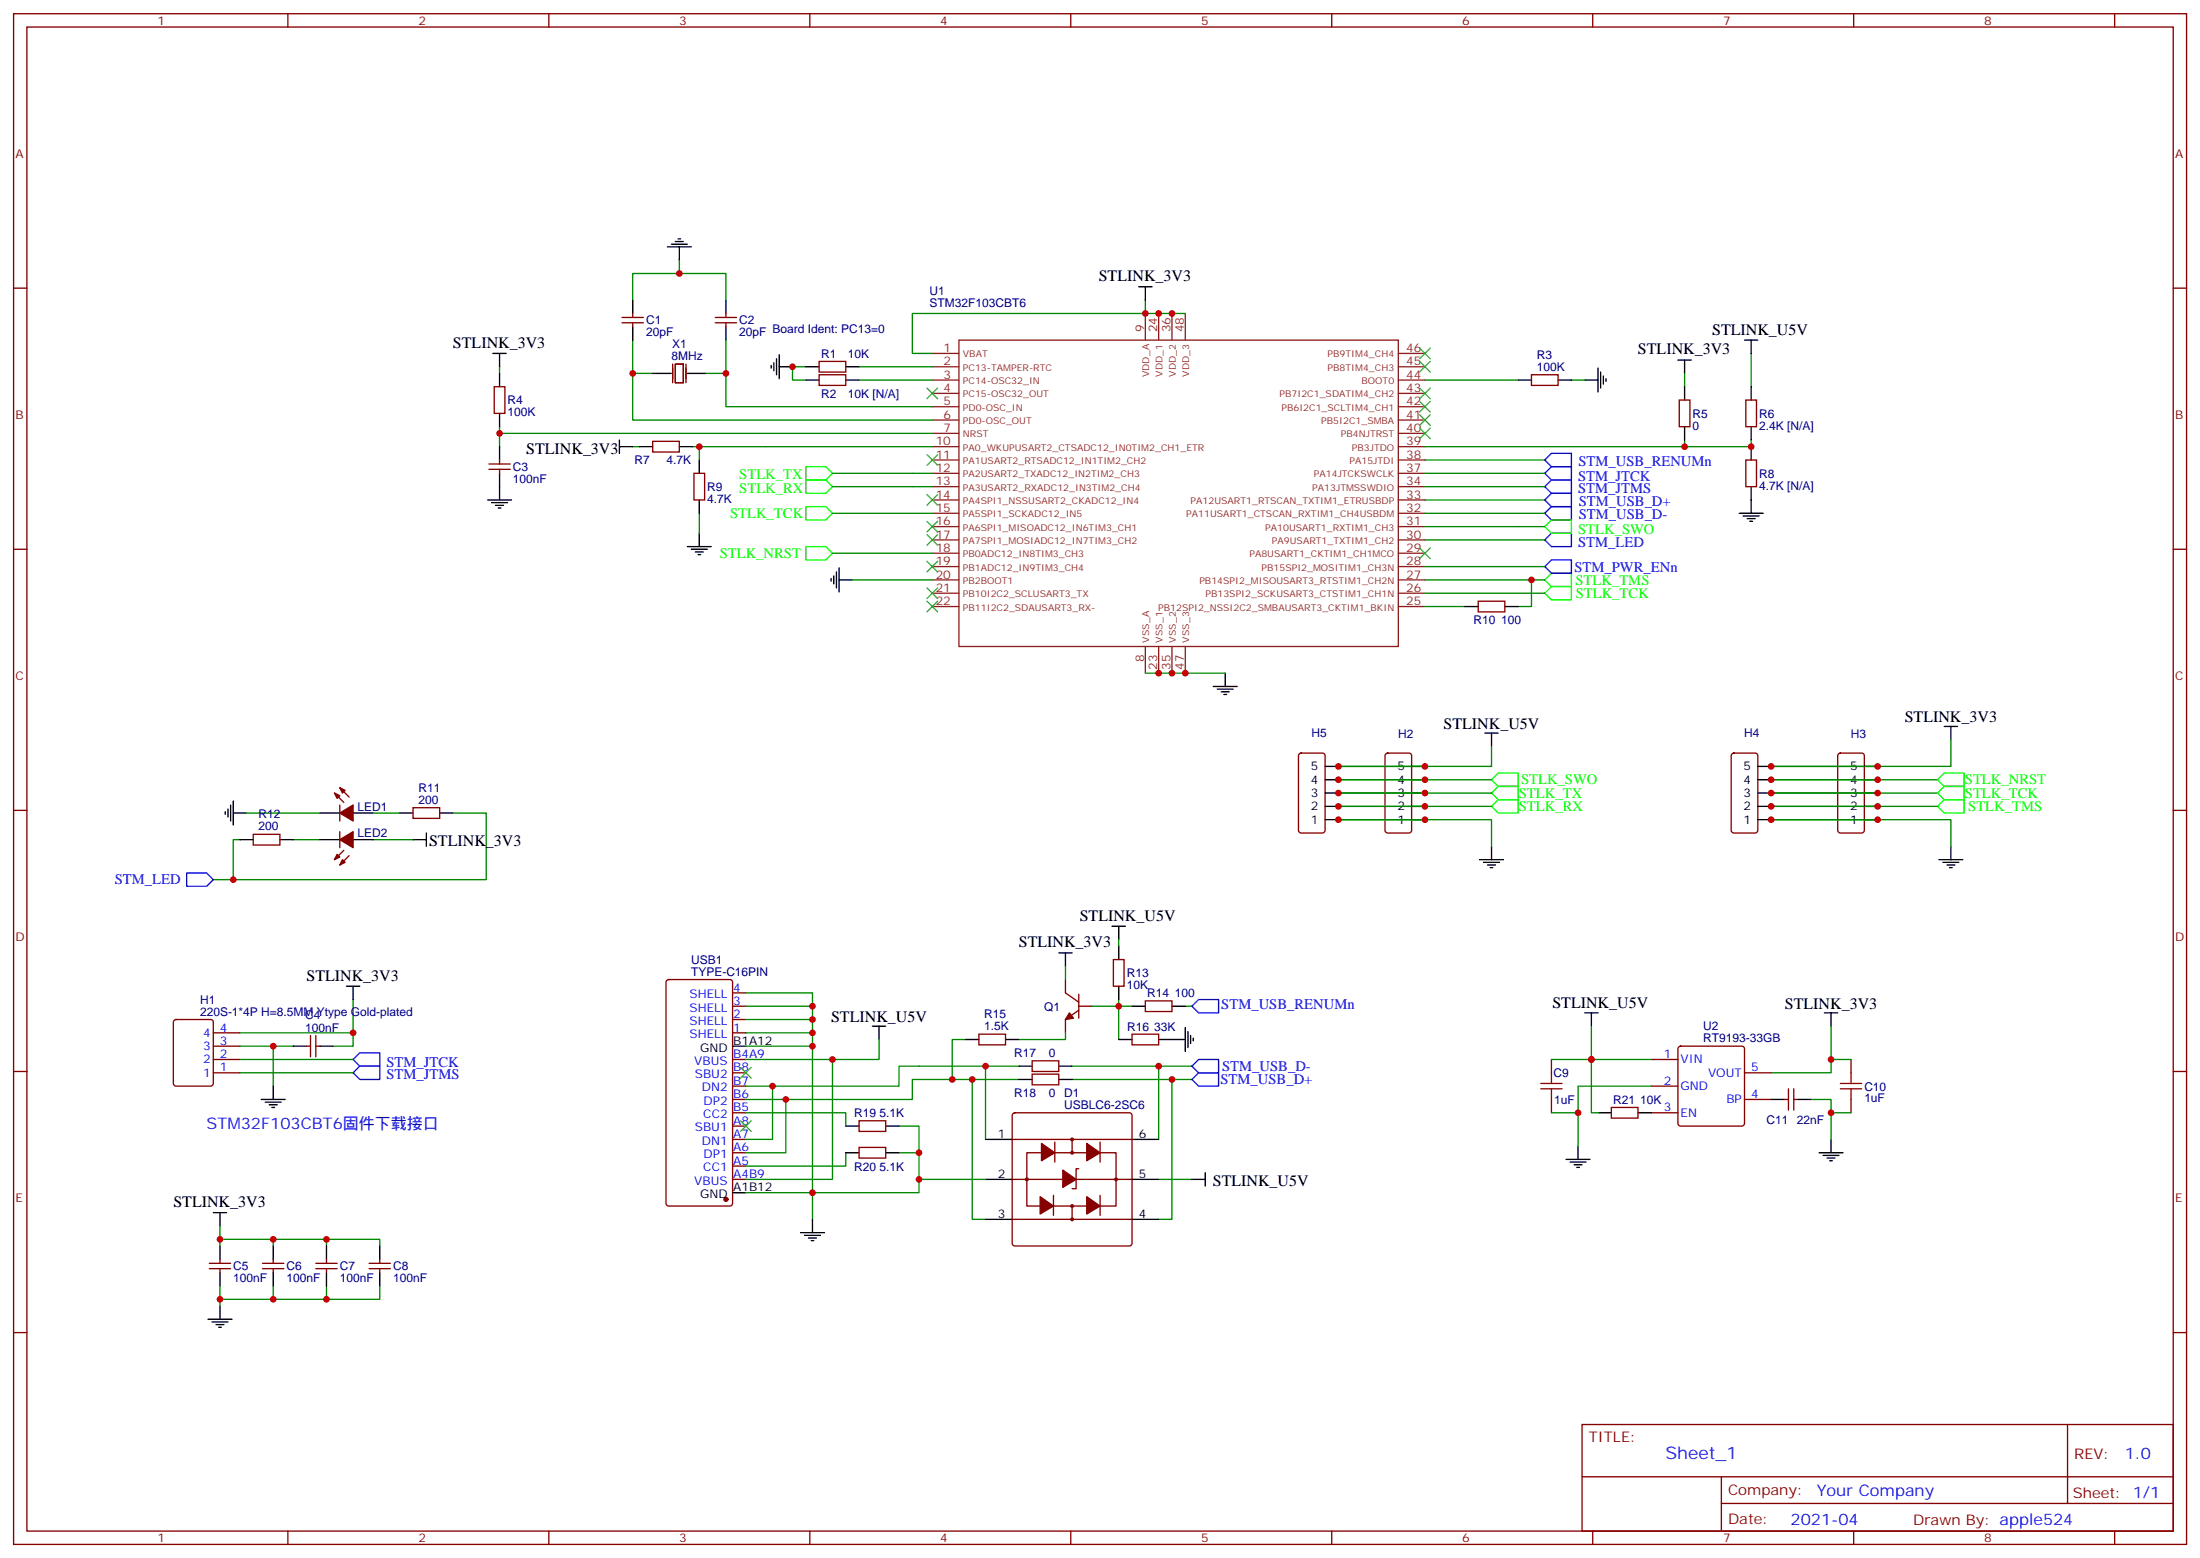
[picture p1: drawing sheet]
<svg xmlns="http://www.w3.org/2000/svg" width="583mm" height="413mm" viewBox="0 0 583 413" stroke-linecap="round" stroke-linejoin="round" font-family="sans-serif">
<g fill="none" stroke="#870000" stroke-width=".35">
<path d="M3.6 3.6h575.7v405.4h-575.7zM7.1 7.2h568.7v398.2h-568.7zM76.3 3.6v3.6M145.4 3.6v3.6M214.6 3.6v3.6M283.7 3.6v3.6M352.8 3.6v3.6M422 3.6v3.6M491.1 3.6v3.6M560.3 3.6v3.6M3.6 76.3h3.5M575.8 76.3h3.5"/>
<path d="M3.6 145.5h3.5M575.8 145.5h3.5M3.6 214.6h3.5M575.8 214.6h3.5M3.6 283.7h3.5M575.8 283.7h3.5M3.6 352.9h3.5M575.8 352.9h3.5M419.2 377.2h156.6v28.2h-156.6zM547.8 377.2v20.9M419.2 391.1h156.5M456.1 398.1h119.6"/>
<path d="M456.1 391.1v14.1M76.3 405.4v3.6M145.4 405.4v3.6M214.6 405.4v3.6M283.7 405.4v3.6M352.8 405.4v3.6M422 405.4v3.6M491.1 405.4v3.6M560.3 405.4v3.6"/>
</g>
<g fill="none" stroke="#008700" stroke-width=".35">
<path d="M167.6 79.5v-7.1h24.7v7.1M180 68.9v3.5M303.5 79.5v3.5M132.4 97.1v1.8M167.6 90.1v21.1h79.4M167.6 98.9h5.3M187 98.9h5.3M192.3 90.1v17.6h54.7M213.5 97.1h-3.5v3.5h3.5M227.6 97.1h19.4M314 83h-72.3v10.6h5.3M464 93.6v8.8"/>
<path d="M132.4 113v5.3M132.4 114.8h114.6M167.6 118.3h1.8M183.5 118.3h1.8M227.6 100.6h19.4M247 118.3h-61.7v3.5M377.5 100.6h24.7M416.3 100.6h3.6M446.3 116.5v1.8h-68.8M464 116.5v1.8h-17.7M185.3 135.9v5.3M220.6 125.3h26.4"/>
<path d="M220.6 128.9h26.4M220.6 135.9h26.4M377.5 139.5h31.8M377.5 121.8h31.8M377.5 125.3h31.8M377.5 135.9h31.8M377.5 132.4h31.8M377.5 128.9h31.8M220.6 146.5h26.4M225.8 153.6h21.2M377.5 143h31.8M377.5 153.6h31.8"/>
<path d="M377.5 157.1h31.8M377.5 150h31.8M405.8 153.6v7h-3.6M303.5 178.3h21.1M377.5 160.6h10.6M65.3 215.3h19.4M98.8 215.3h7.1M120 215.3h8.8v17.6h-67v-10.5h1.8M56.5 232.9h5.3M77.7 222.4h7M98.8 222.4h10.6M63.6 277h14.1"/>
<path d="M72.4 277v10.6M93.6 264.7v8.8h-30M93.6 273.5v3.5h-5.3M63.6 280.6h30M63.6 284.1h30M257.6 285.9v37h3.5M261.1 282.3v19.4M284.1 285.9h31.7M284.1 282.3h31.7M307 282.3v19.4M310.5 285.9v37h-3.5M307 312.3h8.8"/>
<path d="M58.3 324.7v3.5h14.1v1.8M58.3 328.2v1.8M72.4 328.2h28.2v1.8M86.5 328.2v1.8M58.3 340.5v3.6h42.3v-3.6M58.3 344.1v1.7M72.4 340.5v3.6M86.5 340.5v3.6"/>
</g>
<g fill="none" stroke="#000" stroke-width=".35">
<path d="M176.8 65.4h6.4M177.9 64.7h4.2M178.9 64h2.1M179.6 63.3h.7M180 65.4v3.5M301.7 76h3.5M303.5 76v3.5M130.6 93.6h3.5M132.4 93.6v3.5M204.3 96.8v.7M205 96.1v2.1M205.7 95v4.2"/>
<path d="M206.4 97.1h3.6M206.4 93.9v6.4M423.4 97.5v6.3M424.1 98.5v4.3M424.8 99.6v2.1M444.6 95.4h3.5M446.3 95.4v3.5M164.1 118.3h3.5M164.1 116.5v3.6M419.9 100.6h3.5M425.5 100.3v.7M129.2 132.4h6.3"/>
<path d="M130.2 133.1h4.3M131.3 133.8h2.1M132 134.5h.7M132.4 128.9v3.5M460.8 135.9h6.3M461.9 136.6h4.2M462.9 137.3h2.1M463.6 138h.7M464 132.4v3.5M182.1 144.7h6.4M183.2 145.5h4.2M184.2 146.2h2.1"/>
<path d="M184.9 146.9h.7M185.3 141.2v3.5M220.2 153.2v.7M220.9 152.5v2.1M221.6 151.4v4.3M222.3 153.6h3.5M222.3 150.4v6.3M324.6 178.3v3.5M321.5 181.8h6.3M322.5 182.5h4.2M323.6 183.2h2.1M324.3 183.9h.7"/>
<path d="M59.7 214.9v.8M60.4 214.2v2.2M61.1 213.2v4.2M61.8 215.3h3.5M61.8 212.1v6.4M109.4 222.4h3.6M113 220.6v3.5M91.8 261.2h3.5M93.6 261.2v3.5M69.2 291.1h6.4M70.3 291.9h4.2M71.3 292.6h2.1"/>
<path d="M72 293.3h.7M72.4 287.6v3.5M315.8 312.3h3.5M319.3 310.6v3.5M56.5 321.1h3.5M58.3 321.1v3.6M55.1 349.4h6.4M56.2 350.1h4.2M57.2 350.8h2.1M57.9 351.5h.7M58.3 345.8v3.6"/>
</g>
<path d="M409.3 121.8l1.8-1.7h5.2v3.5h-5.2zM409.3 125.3l1.8-1.7h5.2v3.5h-5.2zM409.3 132.4l1.8-1.8h5.2v3.6h-5.2zM409.3 135.9l1.8-1.7h5.2v3.5h-5.2zM409.3 128.9l1.8-1.8h5.2v3.5h-5.2zM409.3 143l1.8-1.8h5.2v3.5h-5.2zM409.3 150l1.8-1.7h5.2v3.5h-5.2zM49.5 231.2h5.3l1.7 1.7-1.7 1.8h-5.3zM93.6 280.6l1.7-1.8h5.3v3.5h-5.3zM95.3 282.3h5.3v3.6h-5.3l-1.7-1.8z" fill="none" stroke="#00f" stroke-width=".35"/>
<g fill="none" stroke="#8c2424" stroke-width=".35">
<path d="M247 93.6h7.1M247 97.1h7.1M254.1 90.1h116.4v81.1h-116.4zM303.5 83v7.1M307 83v7.1M310.5 83v7.1M314 83v7.1M370.5 93.6h7M370.5 97.1h7M247 100.6h7.1M247 104.2h7.1M247 107.7h7.1"/>
<path d="M247 111.2h7.1M247 114.8h7.1M247 118.3h7.1M370.5 100.6h7M370.5 104.2h7M370.5 107.7h7M370.5 111.2h7M370.5 114.8h7M370.5 118.3h7M247 121.8h7.1M247 139.5h7.1M247 125.3h7.1"/>
<path d="M247 135.9h7.1M247 128.9h7.1M247 132.4h7.1M370.5 121.8h7M370.5 139.5h7M370.5 125.3h7M370.5 135.9h7M370.5 128.9h7M370.5 132.4h7M247 153.6h7.1M247 143h7.1M247 157.1h7.1"/>
<path d="M247 146.5h7.1M247 150h7.1M370.5 153.6h7M370.5 143h7M370.5 157.1h7M370.5 146.5h7M370.5 150h7M247 160.6h7.1M303.5 171.2v7.1M307 171.2v7.1M310.5 171.2v7.1M314 171.2v7.1"/>
<path d="M370.5 160.6h7"/>
</g>
<path d="M213.5 123.6h5.3l1.8 1.7-1.8 1.8h-5.3zM213.5 127.1h5.3l1.8 1.8-1.8 1.7h-5.3zM213.5 134.2h5.3l1.8 1.7-1.8 1.8h-5.3zM409.3 139.5l1.8-1.8h5.2v3.5h-5.2zM213.5 144.7h5.3l1.8 1.8-1.8 1.8h-5.3zM409.3 157.1l1.8-1.8h5.2v3.6h-5.2zM409.3 153.6l1.8-1.8h5.2v3.5h-5.2z" fill="none" stroke="#0f0" stroke-width=".35"/>
<g fill="none" stroke="#3c3" stroke-width=".35">
<path d="M376.1 92.2l2.9 2.8M376.1 95.7l2.9 2.8M379 92.2l-2.9 2.8M379 95.7l-2.9 2.8M245.6 102.8l2.8 2.8M248.4 102.8l-2.8 2.8M376.1 102.8l2.9 2.8M376.1 106.3l2.9 2.8M376.1 109.8l2.9 2.8M376.1 113.3l2.9 2.9M379 102.8l-2.9 2.8M379 106.3l-2.9 2.8"/>
<path d="M379 109.8l-2.9 2.8M379 113.3l-2.9 2.9M245.6 120.4l2.8 2.8M245.6 131l2.8 2.8M248.4 120.4l-2.8 2.8M248.4 131l-2.8 2.8M245.6 148.6l2.8 2.8M245.6 159.2l2.8 2.8M248.4 148.6l-2.8 2.8M248.4 159.2l-2.8 2.8"/>
</g>
<path d="M268.4 294.9l.5-.2h30.3a.71 .71 0 0 1 .7 .7v33.8l-.2 .5-.5 .3h-30.3l-.5-.3-.2-.5v-33.8z" fill="#fff" stroke="#870000" stroke-width=".35"/>
<g fill="none" stroke="#000" stroke-width=".35">
<path d="M167.6 79.5v3.5M192.3 79.5v3.5M132.4 98.9v3.5M167.6 86.5v3.6M172.9 98.9h5M182.1 98.9h4.9M192.3 86.5v3.6M213.5 97.1h3.5M224.1 97.1h3.5M462.2 90.1h3.5M464 90.1v3.5M132.4 109.5v3.5"/>
<path d="M132.4 118.3v3.5M169.4 118.3h3.5M180 118.3h3.5M213.5 100.6h3.5M224.1 100.6h3.5M402.2 100.6h3.6M412.8 100.6h3.5M446.3 102.4v3.5M446.3 113v3.5M464 102.4v3.5M464 113v3.5M464 118.3v3.5"/>
<path d="M132.4 125.3v3.6M185.3 121.8v3.5M185.3 132.4v3.5M464 128.9v3.5M388.1 160.6h3.6M398.7 160.6h3.5M393.4 194.1h3.5M395.2 194.1v3.6M515.1 192.4h3.6M516.9 192.4v3.5M84.7 215.3h5.3M93.6 215.3h5.2"/>
<path d="M105.9 215.3h3.5M116.5 215.3h3.5M351.1 217.1h3.5M351.1 213.5h3.5M351.1 210h3.5M351.1 206.5h3.5M351.1 203h3.5M374 217.1h3.5M374 213.5h3.5M374 210h3.5M374 206.5h3.5M374 203h3.5"/>
<path d="M465.7 217.1h3.6M465.7 213.5h3.6M465.7 210h3.6M465.7 206.5h3.6M465.7 203h3.6M494 217.1h3.5M494 213.5h3.5M494 210h3.5M494 206.5h3.5M494 203h3.5M63.6 222.4h3.5M74.2 222.4h3.5"/>
<path d="M84.7 222.4h5.3M93.6 222.4h5.2M392 227.6h6.4M393.1 228.4h4.2M394.1 229.1h2.1M394.8 229.8h.7M395.2 224.1v3.5M513.7 227.6h6.4M514.8 228.4h4.2M515.8 229.1h2.1M516.5 229.8h.7M516.9 224.1v3.5"/>
<path d="M280.5 252.3h3.6M282.3 252.3v3.6M294.6 245.3h3.6M296.4 245.3v3.5M296.4 250.6v3.5M77.7 277h3.5M84.7 277h3.6M194.1 277h3.5M231.1 271.7h3.6M232.9 271.7v3.6M255.8 275.3h3.6M266.4 275.3h3.5"/>
<path d="M296.4 261.2v3.5M296.4 275.3h3.5M299.9 266.5h3.6M307 275.3h7M310.5 266.5h3.5M314 272.1v6.3M314.7 273.2v4.2M315.5 274.2v2.1M316.2 274.9v.7M419.9 268.2h3.5M421.6 268.2v3.5M483.4 268.2h3.5"/>
<path d="M485.1 268.2v3.5M224.1 298.2h3.5M234.7 298.2h3.5M269.9 282.3h3.6M269.9 285.9h3.6M280.5 282.3h3.6M280.5 285.9h3.6M423.4 294.7h3.5M434 294.7h3.5M469.3 291.1h3.5M476.3 291.1h3.5M194.1 315.8h3.5"/>
<path d="M224.1 305.3h3.5M234.7 305.3h3.5M261.1 301.7h7.1M261.1 312.3h7.1M299.9 301.7h7.1M299.9 312.3h7.1M414.9 307h6.4M416 307.7h4.2M417.1 308.4h2.1M417.8 309.1h.7M418.1 303.5v3.5M482 305.3h6.3"/>
<path d="M483 306h4.3M484.1 306.7h2.1M484.8 307.4h.7M485.1 301.7v3.6M58.3 330v3.5M58.3 337v3.5M72.4 330v3.5M72.4 337v3.5M86.5 330v3.5M86.5 337v3.5M100.6 330v3.5M100.6 337v3.5"/>
<path d="M212.1 326.4h6.3M213.1 327.1h4.3M214.2 327.8h2.1M214.9 328.5h.7M215.3 322.9v3.5M261.1 322.9h7.1M299.9 322.9h7.1"/>
</g>
<g fill="none" stroke="#870000" stroke-width=".35">
<path d="M164.8 85.5h5.7M164.8 84.1h5.7M167.6 83v1.1M167.6 85.5v1M178.2 96.4v5M178.9 96.4h2.1v5h-2.1zM181.8 96.4v5M189.5 85.5h5.7M189.5 84.1h5.7M192.3 83v1.1M192.3 85.5v1M217 95.7h7.1v2.8h-7.1z"/>
<path d="M217 99.2h7.1v2.9h-7.1zM405.8 99.2h7v2.9h-7zM131 102.4h2.8v7.1h-2.8zM172.9 116.9h7.1v2.8h-7.1zM444.9 105.9h2.8v7.1h-2.8zM462.6 105.9h2.8v7.1h-2.8zM129.5 124.3h5.7M129.5 122.9h5.7M132.4 121.8v1.1M132.4 124.3v1M183.9 125.3h2.8v7.1h-2.8zM462.6 121.8h2.8v7.1h-2.8z"/>
<path d="M391.7 159.2h7v2.8h-7zM344.3 199.6l.4-.2h5.7a.71 .71 0 0 1 .7 .7l-.1 20.1-.6 .4h-5.7l-.5-.2-.2-.5v-19.8zM367.2 199.6l.5-.2h5.6a.71 .71 0 0 1 .7 .7l-.1 20.1-.6 .4h-5.6l-.5-.2-.2-.5v-19.8zM458.9 199.6l.5-.2h5.6a.71 .71 0 0 1 .7 .7v20.1l-.7 .4h-5.6l-.5-.2-.2-.5v-19.8zM487.1 199.6l.5-.2h5.7a.71 .71 0 0 1 .7 .7l-.1 20.1-.6 .4h-5.7l-.5-.2-.2-.5v-19.8zM88.6 210l2.5 2.5M90 208.6l2.5 2.5M90 213.2v4.2M109.4 213.9h7.1v2.8h-7.1zM67.1 220.9h7.1v2.9h-7.1zM90 220.2v4.3M91.1 225.2l-2.5 2.4"/>
<path d="M92.5 226.6l-2.5 2.5M176.7 259.6l.5-.2h16.2a.71 .71 0 0 1 .7 .7l-.1 58.8-.6 .5h-16.2l-.5-.3-.2-.4v-58.6zM282.3 259.4v3.5l3.5 2.5M295 254.1h2.8v7.1h-2.8zM46.2 270.2l.4-.2h9.2a.71 .71 0 0 1 .7 .7l-.1 16.5-.6 .4h-9.2l-.5-.2-.2-.5v-16.2zM56.5 273.5h7.1M56.5 277h7.1M81.2 277h1.1M82.3 274.2v5.7M83.7 274.2v5.7M83.7 277h1M194.1 266.5h3.5"/>
<path d="M194.1 273.5h3.5M194.1 270h3.5M194.1 262.9h3.5M259.4 273.9h7v2.8h-7zM285.8 266.5h3.5M285.8 267.5l-3.5 2.5v3.5M285.8 263.3v6.3M299.9 273.9h7.1v2.8h-7.1zM303.5 265h7v2.9h-7zM444.8 277.2l.5-.2h16.2a.71 .71 0 0 1 .7 .7v19.8l-.2 .5-.5 .2h-16.2l-.5-.2-.2-.5v-19.8zM56.5 284.1h7.1M56.5 280.6h7.1"/>
<path d="M194.1 298.2h3.5M194.1 294.7h3.5M194.1 291.1h3.5M194.1 287.6h3.5M194.1 284.1h3.5M194.1 280.6h3.5M227.6 296.8h7.1v2.8h-7.1zM273.5 280.9h7v2.8h-7zM273.5 284.4h7v2.9h-7zM411.1 280.6v3.5M411.1 291.1v3.6M426.9 293.3h7.1v2.8h-7.1z"/>
<path d="M437.5 294.7h7.1M437.5 287.6h7.1M437.5 280.6h7.1M462.2 291.1h7.1M462.2 284.1h7.1M472.8 291.1h1.1M473.9 288.3v5.7M475.3 291.1h1M475.3 288.3v5.7M490.4 280.6v3.5M490.4 291.1v3.6M194.1 301.7h3.5"/>
<path d="M194.1 312.3h3.5M194.1 308.8h3.5M194.1 305.3h3.5M227.6 303.8h7.1v2.9h-7.1zM268.2 301.7h31.7M268.2 312.3h31.7M272.1 305.3h23.6v14.1h-23.6zM279.1 316.5v5.3M279.5 302.4v5.3M284.1 301.7v3.6M284.1 319.4v3.5M285.8 309.5h-.7v5.3h-1"/>
<path d="M291.5 302.4v5.3M291.5 316.5v5.3M55.5 336h5.6M55.5 334.5h5.6M58.3 333.5v1M58.3 336v1M69.6 336h5.6M69.6 334.5h5.6M72.4 333.5v1M72.4 336v1M83.7 336h5.6M83.7 334.5h5.6"/>
<path d="M86.5 333.5v1M86.5 336v1M97.8 336h5.6M97.8 334.5h5.6M100.6 333.5v1M100.6 336v1M268.2 322.9h31.7"/>
<circle cx="272.1" cy="312.3" r=".35"/>
<circle cx="284.1" cy="301.7" r=".35"/>
<circle cx="284.1" cy="319.4" r=".35"/>
<circle cx="284.1" cy="305.3" r=".35"/>
<circle cx="295.7" cy="312.3" r=".35"/>
<circle cx="284.1" cy="322.9" r=".35"/>
</g>
<g fill="#870000" stroke="#870000" stroke-width=".35">
<path d="M281.6 309.8l3.5 2.5-3.5 2.1z"/>
<path d="M275.9 302.8l3.6 2.5-3.6 2.1z"/>
<path d="M287.9 302.8l3.6 2.5-3.6 2.1z"/>
<path d="M275.6 316.9l3.5 2.5-3.5 2.1z"/>
<path d="M287.9 316.9l3.6 2.5-3.6 2.1z"/>
<path d="M283.4 268.2l1 1.4-2.1 .4z"/>
<path d="M90 215.3l3.6-2.1v4.2z"/>
<path d="M88.6 210l1.4 .7-.7 .7z"/>
<path d="M90 208.6l1.4 .7-.7 .7z"/>
<path d="M90 222.4l3.6-2.2v4.3z"/>
<path d="M89.3 226.2l.7 .7-1.4 .7z"/>
<path d="M90.7 227.6l.7 .8-1.4 .7z"/>
<circle cx="192.3" cy="317.6" r=".53"/>
</g>
<path d="M315.8 266.5l1.8-1.8h5.3v3.5h-5.3zM315.8 285.9l1.8-1.8h5.3v3.5h-5.3zM315.8 282.3l1.8-1.7h5.3v3.5h-5.3z" fill="none" stroke="#00f" stroke-width=".35"/>
<g fill="none" stroke="#008700" stroke-width=".35">
<path d="M446.3 98.9v3.5M395.2 197.7v5.3h-40.6h22.9M516.9 195.9v7.1h-47.6h28.2M354.6 210h40.6M354.6 206.5h40.6M354.6 213.5h40.6M377.5 217.1h-22.9h40.6v7M469.3 210h44.1M469.3 206.5h44.1M469.3 213.5h44.1M497.5 217.1h-28.2h47.6v7M282.3 255.9v3.5"/>
<path d="M296.4 248.8v1.8M197.6 262.9h17.7v60M197.6 266.5h17.7M197.6 270h17.7M197.6 273.5h17.7M197.6 277h17.7M232.9 275.3v5.3h-12.3M255.8 275.3h-3.5v10.6M282.3 273.5v1.8h-12.4M289.3 266.5h10.6M296.4 264.7v10.6M314 266.5h1.8"/>
<path d="M421.6 271.7v8.9h15.9M485.1 271.7v12.4h-15.8M197.6 280.6h23M197.6 287.6h7.1v14.1h-7.1M197.6 291.1h10.6v14.2h-10.6M197.6 294.7h26.5v3.5M220.6 280.6v31.7h-23M238.2 298.2h5.3v17.6h-45.9M269.9 282.3h-31.7v5.3h-33.5M269.9 285.9h-28.2v5.2h-33.5M411.1 280.6h10.5v14.1h1.8M411.1 294.7h7"/>
<path d="M437.5 287.6h-19.4v15.9M479.8 291.1h5.3v10.6M485.1 280.6h5.3M485.1 294.7h5.3M224.1 305.3v3.5h-26.5M238.2 305.3h5.3M243.5 312.3h17.6"/>
</g>
<path d="M245.6 138l2.8 2.9M248.4 138l-2.8 2.9M245.6 155.7l2.8 2.8M245.6 141.6l2.8 2.8M248.4 155.7l-2.8 2.8M248.4 141.6l-2.8 2.8M376.1 145.1l2.9 2.8M379 145.1l-2.9 2.8M196.2 282.7l2.8 2.8M196.2 296.8l2.8 2.8M199 282.7l-2.8 2.8M199 296.8l-2.8 2.8" fill="none" stroke="#3c3" stroke-width=".35"/>
<path d="M408.2 288.3h5.7M408.2 286.9h5.7M411.1 284.1v2.8M411.1 288.3v2.8M487.6 288.3h5.7M487.6 286.9h5.7M490.4 284.1v2.8M490.4 288.3v2.8" fill="none" stroke="#a10000" stroke-width=".35"/>
<path d="M395.2 206.5l1.7-1.8h5.3v3.5h-5.3zM395.2 213.5l1.7-1.7h5.3v3.5h-5.3zM396.9 208.2h5.3v3.6h-5.3l-1.7-1.8zM513.4 213.5l1.7-1.7h5.3v3.5h-5.3zM513.4 210l1.7-1.8h5.3v3.6h-5.3zM513.4 206.5l1.7-1.8h5.3v3.5h-5.3z" fill="none" stroke="#0f0" stroke-width=".35"/>
<g fill="#c00">
<circle cx="354.6" cy="217.1" r=".88"/>
<circle cx="354.6" cy="213.5" r=".88"/>
<circle cx="354.6" cy="210" r=".88"/>
<circle cx="354.6" cy="206.5" r=".88"/>
<circle cx="354.6" cy="203" r=".88"/>
<circle cx="421.6" cy="280.6" r=".88"/>
<circle cx="485.1" cy="280.6" r=".88"/>
<circle cx="464" cy="118.3" r=".88"/>
<circle cx="215.3" cy="266.5" r=".88"/>
<circle cx="215.3" cy="270" r=".88"/>
<circle cx="215.3" cy="273.5" r=".88"/>
<circle cx="215.3" cy="277" r=".88"/>
<circle cx="215.3" cy="315.8" r=".88"/>
<circle cx="208.2" cy="291.1" r=".88"/>
<circle cx="204.7" cy="287.6" r=".88"/>
<circle cx="307" cy="282.3" r=".88"/>
<circle cx="257.6" cy="285.9" r=".88"/>
<circle cx="261.1" cy="282.3" r=".88"/>
<circle cx="296.4" cy="266.5" r=".88"/>
<circle cx="252.3" cy="285.9" r=".88"/>
<circle cx="310.5" cy="285.9" r=".88"/>
<circle cx="192.3" cy="98.9" r=".88"/>
<circle cx="132.4" cy="114.8" r=".88"/>
<circle cx="72.4" cy="277" r=".88"/>
<circle cx="180" cy="72.4" r=".88"/>
<circle cx="58.3" cy="328.2" r=".88"/>
<circle cx="72.4" cy="328.2" r=".88"/>
<circle cx="72.4" cy="344.1" r=".88"/>
<circle cx="58.3" cy="344.1" r=".88"/>
<circle cx="446.3" cy="118.3" r=".88"/>
<circle cx="93.6" cy="273.5" r=".88"/>
<circle cx="61.8" cy="232.9" r=".88"/>
<circle cx="310.5" cy="83" r=".88"/>
<circle cx="307" cy="83" r=".88"/>
<circle cx="303.5" cy="83" r=".88"/>
<circle cx="210" cy="97.1" r=".88"/>
<circle cx="405.8" cy="153.6" r=".88"/>
<circle cx="86.5" cy="344.1" r=".88"/>
<circle cx="86.5" cy="328.2" r=".88"/>
<circle cx="185.3" cy="118.3" r=".88"/>
<circle cx="167.6" cy="98.9" r=".88"/>
<circle cx="314" cy="178.3" r=".88"/>
<circle cx="310.5" cy="178.3" r=".88"/>
<circle cx="307" cy="178.3" r=".88"/>
<circle cx="243.5" cy="305.3" r=".88"/>
<circle cx="243.5" cy="312.3" r=".88"/>
<circle cx="220.6" cy="280.6" r=".88"/>
<circle cx="485.1" cy="294.7" r=".88"/>
<circle cx="418.1" cy="294.7" r=".88"/>
<circle cx="497.5" cy="203" r=".88"/>
<circle cx="497.5" cy="206.5" r=".88"/>
<circle cx="497.5" cy="210" r=".88"/>
<circle cx="497.5" cy="213.5" r=".88"/>
<circle cx="497.5" cy="217.1" r=".88"/>
<circle cx="469.3" cy="217.1" r=".88"/>
<circle cx="469.3" cy="213.5" r=".88"/>
<circle cx="469.3" cy="210" r=".88"/>
<circle cx="469.3" cy="206.5" r=".88"/>
<circle cx="469.3" cy="203" r=".88"/>
<circle cx="377.5" cy="203" r=".88"/>
<circle cx="377.5" cy="206.5" r=".88"/>
<circle cx="377.5" cy="210" r=".88"/>
<circle cx="377.5" cy="213.5" r=".88"/>
<circle cx="377.5" cy="217.1" r=".88"/>
</g>
<text font-size="4.6" fill="#00f" x="441.3" y="386.3">Sheet_1</text>
<g font-size="4.2">
<text x="291.1" y="74.5">STLINK_3V3</text>
<text x="453.6" y="88.7">STLINK_U5V</text>
<text x="120" y="92.1">STLINK_3V3</text>
<text x="434" y="93.9">STLINK_3V3</text>
<text x="139.4" y="120.3">STLINK_3V3</text>
<text x="504.7" y="191.3">STLINK_3V3</text>
<text x="382.5" y="193">STLINK_U5V</text>
<text x="113.7" y="224">STLINK_3V3</text>
<text x="286.1" y="243.9">STLINK_U5V</text>
<text x="269.9" y="250.8">STLINK_3V3</text>
<text x="81.2" y="259.7">STLINK_3V3</text>
<text x="411.3" y="266.8">STLINK_U5V</text>
<text x="472.9" y="267.2">STLINK_3V3</text>
<text x="220.2" y="270.7">STLINK_U5V</text>
<text x="321.3" y="314.1">STLINK_U5V</text>
<text x="45.9" y="319.6">STLINK_3V3</text>
</g>
<g font-size="4.2" fill="#00f">
<text x="54.8" y="298.9">STM32F103CBT6固件下载接口</text>
<text x="563" y="386.5">1.0</text>
<text x="481.3" y="396">Your Company</text>
<text x="474.4" y="403.9">2021-04</text>
</g>
<g font-size="3.9" fill="#00f">
<text x="418.2" y="123.4">STM_USB_RENUMn</text>
<text x="418.1" y="127.3">STM_JTCK</text>
<text x="418.1" y="130.5">STM_JTMS</text>
<text x="418.3" y="134">STM_USB_D+</text>
<text x="418.3" y="137.5">STM_USB_D-</text>
<text x="418.1" y="144.9">STM_LED</text>
<text x="417.1" y="151.3">STM_PWR_ENn</text>
<text x="30.4" y="234.2">STM_LED</text>
<text x="323.6" y="267.2">STM_USB_RENUMn</text>
<text x="102.4" y="282.5">STM_JTCK</text>
<text x="102.4" y="285.7">STM_JTMS</text>
<text x="323.4" y="287.1">STM_USB_D+</text>
<text x="323.8" y="283.6">STM_USB_D-</text>
</g>
<g font-size="3.9" fill="#0f0">
<text x="195.9" y="127">STLK_TX</text>
<text x="195.9" y="130.5">STLK_RX</text>
<text x="193.4" y="137.2">STLK_TCK</text>
<text x="418.1" y="141.4">STLK_SWO</text>
<text x="190.7" y="147.8">STLK_NRST</text>
<text x="417.4" y="154.9">STLK_TMS</text>
<text x="417.5" y="158.4">STLK_TCK</text>
<text x="403" y="207.7">STLK_SWO</text>
<text x="520.6" y="207.7">STLK_NRST</text>
<text x="402.4" y="211.2">STLK_TX</text>
<text x="402.4" y="214.8">STLK_RX</text>
<text x="520.6" y="211.3">STLK_TCK</text>
<text x="521.5" y="214.8">STLK_TMS</text>
</g>
<g font-size="3.9" fill="#800">
<text x="420.9" y="381.8">TITLE:</text>
<text x="549.6" y="386.5">REV:</text>
<text x="457.8" y="396">Company:</text>
<text x="549.2" y="396.6">Sheet: 1/1</text>
<text x="457.8" y="403.7">Date:</text>
<text x="506.9" y="403.8">Drawn By: apple524</text>
</g>
<g font-size="3.2" fill="#800">
<text x="41.7" y="6.6">1</text>
<text x="110.8" y="6.6">2</text>
<text x="180" y="6.6">3</text>
<text x="249.1" y="6.6">4</text>
<text x="318.3" y="6.6">5</text>
<text x="387.4" y="6.6">6</text>
<text x="456.6" y="6.6">7</text>
<text x="525.7" y="6.6">8</text>
<text x="4.1" y="41.7">A</text>
<text x="576.3" y="41.7">A</text>
<text x="4.1" y="110.9">B</text>
<text x="576.3" y="110.9">B</text>
<text x="4.1" y="180">C</text>
<text x="576.3" y="180">C</text>
<text x="4.1" y="249.2">D</text>
<text x="576.3" y="249.2">D</text>
<text x="4.1" y="318.3">E</text>
<text x="576.3" y="318.3">E</text>
<text x="41.7" y="408.4">1</text>
<text x="110.8" y="408.4">2</text>
<text x="180" y="408.4">3</text>
<text x="249.1" y="408.4">4</text>
<text x="318.3" y="408.4">5</text>
<text x="387.4" y="408.4">6</text>
<text x="456.6" y="408.4">7</text>
<text x="525.7" y="408.4">8</text>
</g>
<g font-size="3.2" fill="#000080">
<text x="246.3" y="81.2">STM32F103CBT6</text>
<text x="246.3" y="78.1">U1</text>
<text x="171.2" y="89.1">20pF</text>
<text x="171.2" y="85.9">C1</text>
<text x="195.9" y="89.1">20pF</text>
<text x="195.9" y="85.9">C2</text>
<text x="204.7" y="88.3">Board Ident: PC13=0</text>
<text x="177.9" y="95.4">8MHz</text>
<text x="178.1" y="92.2">X1</text>
<text x="217.5" y="94.7">R1</text>
<text x="224.7" y="94.7">10K</text>
<text x="407.2" y="95">R3</text>
<text x="407.2" y="98.2">100K</text>
<text x="134.5" y="107.1">R4</text>
<text x="217.5" y="105.3">R2</text>
<text x="224.7" y="105.3">10K [N/A]</text>
<text x="134.5" y="110.3">100K</text>
<text x="448.5" y="113.8">0</text>
<text x="448.5" y="110.6">R5</text>
<text x="466.1" y="113.8">2.4K [N/A]</text>
<text x="466.1" y="110.6">R6</text>
<text x="135.9" y="124.7">C3</text>
<text x="168.1" y="122.9">R7</text>
<text x="176.6" y="122.9">4.7K</text>
<text x="135.9" y="127.9">100nF</text>
<text x="187.4" y="130">R9</text>
<text x="466.1" y="129.6">4.7K [N/A]</text>
<text x="466.1" y="126.5">R8</text>
<text x="187.4" y="133.2">4.7K</text>
<text x="390.4" y="165.3">R10</text>
<text x="397.7" y="165.3">100</text>
<text x="347.5" y="195.1">H5</text>
<text x="370.5" y="195.4">H2</text>
<text x="462.1" y="195.1">H4</text>
<text x="490.4" y="195.4">H3</text>
<text x="110.9" y="209.6">R11</text>
<text x="94.7" y="214.7">LED1</text>
<text x="110.9" y="212.8">200</text>
<text x="68.5" y="219.9">200</text>
<text x="68.5" y="216.7">R12</text>
<text x="94.7" y="221.7">LED2</text>
<text x="183.1" y="255.2">USB1</text>
<text x="183.1" y="258.3">TYPE-C16PIN</text>
<text x="298.5" y="261.9">10K</text>
<text x="298.5" y="258.8">R13</text>
<text x="53" y="268.9">220S-1*4P H=8.5MM Ytype Gold-plated</text>
<text x="53" y="265.8">H1</text>
<text x="80.9" y="269.9">C4</text>
<text x="260.8" y="269.6">R15</text>
<text x="276.6" y="267.6">Q1</text>
<text x="304" y="264">R14</text>
<text x="311.3" y="264.1">100</text>
<text x="80.9" y="273.2">100nF</text>
<text x="260.8" y="272.8">1.5K</text>
<text x="298.7" y="272.9">R16</text>
<text x="305.8" y="272.9">33K</text>
<text x="451.3" y="275.8">RT9193-33GB</text>
<text x="451.3" y="272.6">U2</text>
<text x="268.7" y="280">R17</text>
<text x="277.8" y="280">0</text>
<text x="411.6" y="285.2">C9</text>
<text x="268.7" y="290.6">R18</text>
<text x="277.8" y="290.6">0</text>
<text x="282" y="293.6">USBLC6-2SC6</text>
<text x="282" y="290.5">D1</text>
<text x="411.7" y="292.3">1uF</text>
<text x="427.4" y="292.3">R21</text>
<text x="434.6" y="292.3">10K</text>
<text x="494" y="291.9">1uF</text>
<text x="494" y="288.8">C10</text>
<text x="226.4" y="295.9">R19</text>
<text x="233" y="295.9">5.1K</text>
<text x="468" y="297.6">C11</text>
<text x="476.1" y="297.6">22nF</text>
<text x="226.4" y="310">R20</text>
<text x="233" y="310">5.1K</text>
<text x="61.8" y="339.6">100nF</text>
<text x="61.8" y="336.4">C5</text>
<text x="75.9" y="339.6">100nF</text>
<text x="75.9" y="336.4">C6</text>
<text x="90" y="339.6">100nF</text>
<text x="90" y="336.4">C7</text>
<text x="104.1" y="339.6">100nF</text>
<text x="104.1" y="336.4">C8</text>
</g>
<g font-size="3.2" fill="#8d2323">
<text x="303.1" y="87.9" transform="rotate(-90 303.1 87.9)">9</text>
<text x="306.6" y="87.9" transform="rotate(-90 306.6 87.9)">24</text>
<text x="310.2" y="87.9" transform="rotate(-90 310.2 87.9)">36</text>
<text x="313.7" y="87.9" transform="rotate(-90 313.7 87.9)">48</text>
<text x="249.9" y="93.2">1</text>
<text x="372.6" y="93.2">46</text>
<text x="249.9" y="96.8">2</text>
<text x="249.9" y="100.3">3</text>
<text x="372.6" y="100.3">44</text>
<text x="372.6" y="96.8">45</text>
<text x="249.9" y="103.8">4</text>
<text x="249.9" y="107.4">5</text>
<text x="372.6" y="107.4">42</text>
<text x="372.6" y="103.8">43</text>
<text x="249.9" y="110.9">6</text>
<text x="372.6" y="110.9">41</text>
<text x="247.9" y="117.9">10</text>
<text x="249.9" y="114.4">7</text>
<text x="372.6" y="114.4">40</text>
<text x="372.6" y="117.9">39</text>
<text x="247.9" y="121.5">11</text>
<text x="247.9" y="125">12</text>
<text x="372.6" y="125">37</text>
<text x="372.6" y="121.5">38</text>
<text x="247.9" y="128.5">13</text>
<text x="372.6" y="128.5">34</text>
<text x="247.9" y="132">14</text>
<text x="247.9" y="135.6">15</text>
<text x="372.6" y="135.6">32</text>
<text x="372.6" y="132">33</text>
<text x="247.9" y="139.1">16</text>
<text x="247.9" y="142.6">17</text>
<text x="372.6" y="142.6">30</text>
<text x="372.6" y="139.1">31</text>
<text x="247.9" y="146.2">18</text>
<text x="247.9" y="149.7">19</text>
<text x="372.6" y="149.7">28</text>
<text x="372.6" y="146.2">29</text>
<text x="247.9" y="153.2">20</text>
<text x="372.6" y="153.2">27</text>
<text x="247.9" y="156.7">21</text>
<text x="247.9" y="160.3">22</text>
<text x="372.6" y="160.3">25</text>
<text x="372.6" y="156.7">26</text>
<text x="303.1" y="175.3" transform="rotate(-90 303.1 175.3)">8</text>
<text x="306.6" y="177.4" transform="rotate(-90 306.6 177.4)">23</text>
<text x="310.2" y="177.4" transform="rotate(-90 310.2 177.4)">35</text>
<text x="313.7" y="177.4" transform="rotate(-90 313.7 177.4)">47</text>
</g>
<g font-size="3.2">
<text x="347.3" y="207.5">4</text>
<text x="347.3" y="204">5</text>
<text x="370.2" y="207.5">4</text>
<text x="370.2" y="204">5</text>
<text x="462" y="207.5">4</text>
<text x="462" y="204">5</text>
<text x="490.2" y="207.5">4</text>
<text x="490.2" y="204">5</text>
<text x="347.3" y="214.6">2</text>
<text x="347.3" y="211.1">3</text>
<text x="370.2" y="214.6">2</text>
<text x="370.2" y="211.1">3</text>
<text x="462" y="214.6">2</text>
<text x="462" y="211.1">3</text>
<text x="490.2" y="214.6">2</text>
<text x="490.2" y="211.1">3</text>
<text x="347.3" y="218.1">1</text>
<text x="370.2" y="218.1">1</text>
<text x="462" y="218.1">1</text>
<text x="490.2" y="218.1">1</text>
<text x="185.5" y="278.4">GND</text>
<text x="194.3" y="276.7">B1A12</text>
<text x="264.4" y="301.4">1</text>
<text x="301.7" y="301.4">6</text>
<text x="264.4" y="312">2</text>
<text x="301.7" y="312">5</text>
<text x="185.5" y="317.3">GND</text>
<text x="194.3" y="315.5">A1B12</text>
<text x="264.4" y="322.5">3</text>
<text x="301.7" y="322.5">4</text>
</g>
<g font-size="3.2" fill="#00f">
<text x="194.3" y="262.6">4</text>
<text x="182.7" y="267.9">SHELL</text>
<text x="182.7" y="264.3">SHELL</text>
<text x="194.3" y="269.6">2</text>
<text x="194.3" y="266.1">3</text>
<text x="53.8" y="274.6">4</text>
<text x="58.3" y="273.2">4</text>
<text x="182.7" y="274.9">SHELL</text>
<text x="182.7" y="271.4">SHELL</text>
<text x="194.3" y="273.2">1</text>
<text x="53.8" y="281.6">2</text>
<text x="53.8" y="278.1">3</text>
<text x="58.3" y="280.2">2</text>
<text x="58.3" y="276.7">3</text>
<text x="184" y="282">VBUS</text>
<text x="194.3" y="280.2">B4A9</text>
<text x="440.8" y="280.2">1</text>
<text x="445.3" y="281.6">VIN</text>
<text x="53.8" y="285.2">1</text>
<text x="58.3" y="283.7">1</text>
<text x="184.1" y="285.5">SBU2</text>
<text x="194.3" y="287.3">B7</text>
<text x="194.3" y="283.7">B8</text>
<text x="440.8" y="287.3">2</text>
<text x="452.6" y="285.2">VOUT</text>
<text x="464" y="283.7">5</text>
<text x="186" y="289">DN2</text>
<text x="186.4" y="292.6">DP2</text>
<text x="194.3" y="290.8">B6</text>
<text x="445.3" y="288.7">GND</text>
<text x="457.4" y="292.2">BP</text>
<text x="464" y="290.8">4</text>
<text x="184.1" y="299.6">SBU1</text>
<text x="186.3" y="296.1">CC2</text>
<text x="194.3" y="297.9">A8</text>
<text x="194.3" y="294.3">B5</text>
<text x="440.8" y="294.3">3</text>
<text x="445.3" y="295.7">EN</text>
<text x="186" y="303.1">DN1</text>
<text x="194.3" y="304.9">A6</text>
<text x="194.3" y="301.4">A7</text>
<text x="186.3" y="310.2">CC1</text>
<text x="186.4" y="306.7">DP1</text>
<text x="194.3" y="312">A4B9</text>
<text x="194.3" y="308.4">A5</text>
<text x="184" y="313.7">VBUS</text>
</g>
<g font-size="2.5" fill="#8d2323">
<text x="255.1" y="94.7">VBAT</text>
<text x="351.8" y="94.7">PB9TIM4_CH4</text>
<text x="255.1" y="98.2">PC13-TAMPER-RTC</text>
<text x="255.1" y="101.7">PC14-OSC32_IN</text>
<text x="304.5" y="99.9" transform="rotate(-90 304.5 99.9)">VDD_A</text>
<text x="308" y="99.7" transform="rotate(-90 308 99.7)">VDD_1</text>
<text x="311.6" y="99.7" transform="rotate(-90 311.6 99.7)">VDD_2</text>
<text x="315.1" y="99.7" transform="rotate(-90 315.1 99.7)">VDD_3</text>
<text x="351.8" y="98.2">PB8TIM4_CH3</text>
<text x="360.8" y="101.7">BOOT0</text>
<text x="255.1" y="105.2">PC15-OSC32_OUT</text>
<text x="339" y="105.2">PB7I2C1_SDATIM4_CH2</text>
<text x="255.1" y="108.8">PD0-OSC_IN</text>
<text x="255.1" y="112.3">PD0-OSC_OUT</text>
<text x="339.5" y="108.8">PB6I2C1_SCLTIM4_CH1</text>
<text x="350.1" y="112.3">PB5I2C1_SMBA</text>
<text x="255.1" y="115.8">NRST</text>
<text x="255.1" y="119.3">PA0_WKUPUSART2_CTSADC12_IN0TIM2_CH1_ETR</text>
<text x="355.3" y="115.8">PB4NJTRST</text>
<text x="358.2" y="119.3">PB3JTDO</text>
<text x="255.1" y="122.9">PA1USART2_RTSADC12_IN1TIM2_CH2</text>
<text x="357.5" y="122.9">PA15JTDI</text>
<text x="255.1" y="126.4">PA2USART2_TXADC12_IN2TIM2_CH3</text>
<text x="255.1" y="129.9">PA3USART2_RXADC12_IN3TIM2_CH4</text>
<text x="347.7" y="129.9">PA13JTMSSWDIO</text>
<text x="348.1" y="126.4">PA14JTCKSWCLK</text>
<text x="255.1" y="133.5">PA4SPI1_NSSUSART2_CKADC12_IN4</text>
<text x="255.1" y="137">PA5SPI1_SCKADC12_IN5</text>
<text x="314.3" y="137">PA11USART1_CTSCAN_RXTIM1_CH4USBDM</text>
<text x="315.5" y="133.5">PA12USART1_RTSCAN_TXTIM1_ETRUSBDP</text>
<text x="255.1" y="140.5">PA6SPI1_MISOADC12_IN6TIM3_CH1</text>
<text x="335.2" y="140.5">PA10USART1_RXTIM1_CH3</text>
<text x="255.1" y="144">PA7SPI1_MOSIADC12_IN7TIM3_CH2</text>
<text x="255.1" y="147.6">PB0ADC12_IN8TIM3_CH3</text>
<text x="331" y="147.6">PA8USART1_CKTIM1_CH1MCO</text>
<text x="337" y="144">PA9USART1_TXTIM1_CH2</text>
<text x="255.1" y="154.6">PB2BOOT1</text>
<text x="255.1" y="151.1">PB1ADC12_IN9TIM3_CH4</text>
<text x="317.8" y="154.6">PB14SPI2_MISOUSART3_RTSTIM1_CH2N</text>
<text x="334.2" y="151.1">PB15SPI2_MOSITIM1_CH3N</text>
<text x="255.1" y="158.2">PB10I2C2_SCLUSART3_TX</text>
<text x="255.1" y="161.7">PB11I2C2_SDAUSART3_RX-</text>
<text x="306.9" y="161.7">PB12SPI2_NSSI2C2_SMBAUSART3_CKTIM1_BKIN</text>
<text x="319.4" y="158.2">PB13SPI2_SCKUSART3_CTSTIM1_CH1N</text>
<text x="304.5" y="170.1" transform="rotate(-90 304.5 170.1)">VSS_A</text>
<text x="308" y="170.1" transform="rotate(-90 308 170.1)">VSS_1</text>
<text x="311.6" y="170.1" transform="rotate(-90 311.6 170.1)">VSS_2</text>
<text x="315.1" y="170.1" transform="rotate(-90 315.1 170.1)">VSS_3</text>
</g>
</svg>
